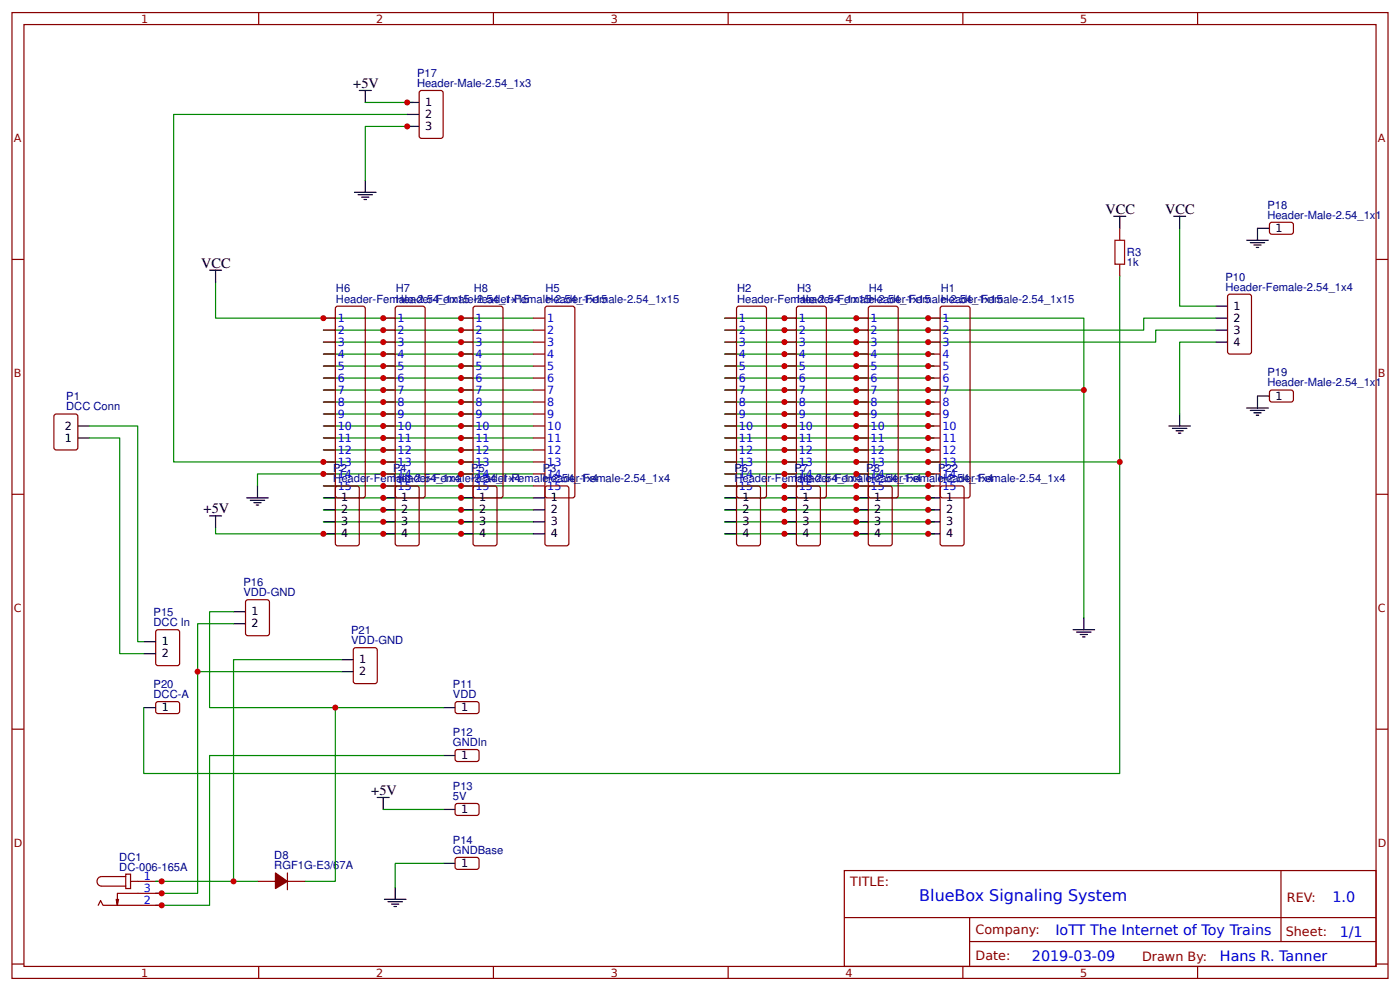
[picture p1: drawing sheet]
<svg xmlns="http://www.w3.org/2000/svg" width="309mm" height="219mm" viewBox="0 0 309 219" stroke-linecap="round" stroke-linejoin="round" font-family="sans-serif">
<g fill="none" stroke="#800" stroke-width=".26">
<path d="M2.6 2.8h304.1v213.2h-304.1zM5.3 5.4h298.7v208h-298.7zM57.1 2.8v2.6M109 2.8v2.6M160.9 2.8v2.6M212.7 2.8v2.6M264.6 2.8v2.6M92.9 20h4.5l.4 .2 .1 9.8-.3 .5-4.5 .1-.4-.3-.1-9.8zM2.6 57.3h2.7M247.4 50.4v2.6M247.4 58.3v2.7M280.5 49.3l.5-.2 4.5 .1 .3 .4-.1 1.9-.5 .2h-4.5l-.2-.5z"/>
<path d="M304 57.3h2.7M71.4 70.2h2.7M71.4 72.9h2.7M71.4 75.5h2.7M71.4 78.2h2.7M74.3 67.7l5.9-.1 .4 .3 .1 .2v41.3l-.1 .3-.4 .2h-5.6h-.3l-.2-.5v-41.3zM84.7 70.2h2.6M84.7 72.9h2.6M84.7 75.5h2.6M84.7 78.2h2.6M87.4 67.9l.4-.3h5.6l.3 .1 .2 .4v41.3v.3l-.5 .2h-5.6h-.2l-.3-.5zM101.9 70.2h2.6"/>
<path d="M101.9 72.9h2.6M101.9 75.5h2.6M101.9 78.2h2.6M104.6 67.9l.4-.3h5.6l.5 .3v.2v41.3v.3l-.5 .2h-5.6h-.2l-.3-.5zM117.7 70.2h2.7M117.7 72.9h2.7M117.7 75.5h2.7M117.7 78.2h2.7M120.5 67.9l.4-.3h5.6l.2 .1 .3 .4v41.3l-.1 .3-.4 .2h-5.6l-.4-.2-.1-.3zM160.1 70.2h2.6M160.1 72.9h2.6M160.1 75.5h2.6"/>
<path d="M160.1 78.2h2.6M163 67.7l5.8-.1 .5 .3v.2v41.3v.3l-.5 .2h-5.6l-.4-.2-.1-.3v-41.3zM173.3 70.2h2.6M173.3 72.9h2.6M173.3 75.5h2.6M173.3 78.2h2.6M176.2 67.7l5.8-.1 .5 .3 .1 .2v41.3l-.1 .3-.5 .2h-5.5l-.5-.2-.1-.3v-41.3zM189.2 70.2h2.6M189.2 72.9h2.6M189.2 75.5h2.6M189.2 78.2h2.6M191.9 67.9l.5-.3h5.5l.5 .3v.2v41.3v.3l-.5 .2h-5.5l-.5-.2-.1-.3z"/>
<path d="M205.1 70.2h2.6M205.1 72.9h2.6M205.1 75.5h2.6M205.1 78.2h2.6M207.8 67.9l.4-.3h5.6l.4 .3 .1 .2v41.3l-.1 .3-.4 .2h-5.6l-.4-.2-.1-.3zM271.3 65.2l.4-.2h4.3l.4 .2 .1 12.5-.3 .4-4.5 .1-.4-.3zM12 91.7l.4-.3h4.3l.4 .3 .1 7.1-.3 .5-4.5 .1-.4-.3zM71.4 80.8h2.7M71.4 83.5h2.7M71.4 86.1h2.7M71.4 88.8h2.7M71.4 91.4h2.7"/>
<path d="M71.4 94.1h2.7M71.4 96.7h2.7M71.4 99.4h2.7M84.7 80.8h2.6M84.7 83.5h2.6M84.7 86.1h2.6M84.7 88.8h2.6M84.7 91.4h2.6M84.7 94.1h2.6M84.7 96.7h2.6M84.7 99.4h2.6M101.9 80.8h2.6"/>
<path d="M101.9 83.5h2.6M101.9 86.1h2.6M101.9 88.8h2.6M101.9 91.4h2.6M101.9 94.1h2.6M101.9 96.7h2.6M101.9 99.4h2.6M117.7 80.8h2.7M117.7 83.5h2.7M117.7 86.1h2.7M117.7 88.8h2.7M117.7 91.4h2.7"/>
<path d="M117.7 94.1h2.7M117.7 96.7h2.7M117.7 99.4h2.7M160.1 80.8h2.6M160.1 83.5h2.6M160.1 86.1h2.6M160.1 88.8h2.6M160.1 91.4h2.6M160.1 94.1h2.6M160.1 96.7h2.6M160.1 99.4h2.6M173.3 80.8h2.6"/>
<path d="M173.3 83.5h2.6M173.3 86.1h2.6M173.3 88.8h2.6M173.3 91.4h2.6M173.3 94.1h2.6M173.3 96.7h2.6M173.3 99.4h2.6M189.2 80.8h2.6M189.2 83.5h2.6M189.2 86.1h2.6M189.2 88.8h2.6M189.2 91.4h2.6"/>
<path d="M189.2 94.1h2.6M189.2 96.7h2.6M189.2 99.4h2.6M205.1 80.8h2.6M205.1 83.5h2.6M205.1 86.1h2.6M205.1 88.8h2.6M205.1 91.4h2.6M205.1 94.1h2.6M205.1 96.7h2.6M205.1 99.4h2.6M280.5 86.4l.5-.3 4.5 .1 .3 .5-.1 1.8-.5 .3-4.5-.1-.2-.5z"/>
<path d="M2.6 109.1h2.7M71.4 102h2.7M71.4 104.6h2.7M71.4 107.3h2.7M74.3 107.4l4.5-.1 .5 .3 .1 12.4-.3 .4-4.5 .1-.4-.2-.1-12.5zM84.7 102h2.6M84.7 104.6h2.6M84.7 107.3h2.6M87.6 107.4l4.5-.1 .4 .3 .1 12.4-.3 .4-4.5 .1-.4-.2-.1-12.5zM101.9 102h2.6M101.9 104.6h2.6M101.9 107.3h2.6"/>
<path d="M104.6 107.6l.4-.3h4.3l.4 .3 .1 12.4-.3 .4-4.5 .1-.4-.2zM117.7 102h2.7M117.7 104.6h2.7M117.7 107.3h2.7M120.5 107.6l.4-.3h4.2l.5 .3 .1 12.4-.3 .4-4.5 .1-.4-.2zM160.1 102h2.6M160.1 104.6h2.6M160.1 107.3h2.6M163 107.4l4.5-.1 .4 .3 .1 12.4-.3 .4-4.5 .1-.4-.2-.1-12.5zM173.3 102h2.6M173.3 104.6h2.6M173.3 107.3h2.6"/>
<path d="M176.2 107.4l4.5-.1 .5 .3v12.4l-.2 .4-4.5 .1-.5-.2-.1-12.5zM189.2 102h2.6M189.2 104.6h2.6M189.2 107.3h2.6M191.9 107.6l.5-.3h4.2l.4 .3 .1 12.4-.2 .4-4.5 .1-.5-.2zM205.1 102h2.6M205.1 104.6h2.6M205.1 107.3h2.6M207.8 107.6l.4-.3h4.3l.4 .3 .1 12.4-.3 .4-4.5 .1-.4-.2zM304 109.1h2.7M34.5 139.3l.4-.3h4.3l.4 .3 .1 7.1-.3 .5-4.5 .1-.4-.3zM54.3 132.7l.5-.3h4.2l.5 .3v7.1l-.2 .5-4.5 .1-.5-.3z"/>
<path d="M34.5 155.2l.4-.3 4.5 .1 .3 .4-.1 1.9-.4 .3-4.5-.1-.3-.5zM78.3 143.1l4.5-.1 .5 .3v7.1l-.2 .5h-4.5l-.5-.2v-7.2zM100.8 155h4.8l.2 .4v1.9l-.5 .3-4.5-.1-.3-.5v-1.6zM2.6 161h2.7M100.8 165.6h4.8l.2 .4v1.9l-.5 .2h-4.5l-.3-.5v-1.6zM100.8 177.5h4.8l.2 .4v1.9l-.5 .2h-4.5l-.3-.5v-1.6zM304 161h2.7M21.7 199.9l.5-1.1 .6 1.1h12.9M26.2 198.6l-.3 1.3M27.8 193h1v3.2h-1zM27.8 193.5h-5.3a1.06 1.06 0 0 0-1.1 1.1 1.06 1.06 0 0 0 1.1 1.1h5.3M28.8 194.6h6.9"/>
<path d="M35.7 197.2h-9.8v2.7l-.2-1.3M56.9 194.6h4M63.5 194.6h4M63.5 192.7v3.8M100.8 189.4h4.8l.2 .4v1.9l-.5 .3-4.5-.1-.3-.5v-1.6zM186.5 192.2h117.5v21.2h-117.5zM283 192.2v15.7M2.6 212.9h2.7M57.1 213.4v2.6M109 213.4v2.6M160.9 213.4v2.6M186.6 202.6h117.3"/>
<path d="M212.7 213.4v2.6M214.2 207.9h89.7M214.2 202.6v10.6M264.6 213.4v2.6M304 212.9h2.7"/>
</g>
<g fill="none" stroke="#000" stroke-width=".26">
<path d="M79.4 20h2.6M80.7 20v2.6M80.7 39.8v2.7M90 27.9h2.6M90 22.6h2.6M90 25.3h2.6M46.3 59.7h2.6M47.6 59.7v2.6M78.3 42.5h4.8M79.1 43h3.2M79.9 43.5h1.6M80.4 44.1h.6"/>
<path d="M246.1 47.8h2.6M247.4 47.8v2.6M259.3 47.8h2.6M260.6 47.8v2.6M275.4 53h4.8M276.2 53.6h3.2M277 54.1h1.6M277.5 54.6h.6M280.5 50.4h-2.7v2.6M268.6 67.6h2.6M268.6 70.2h2.6M268.6 72.9h2.6"/>
<path d="M268.6 75.5h2.6M17.2 96.7h2.6M17.2 94.1h2.6M258.2 94.1h4.8M259 94.6h3.2M259.8 95.1h1.6M260.3 95.6h.6M260.6 91.4v2.7M275.4 90.1h4.8M276.2 90.6h3.2M277 91.1h1.6M277.5 91.7h.6"/>
<path d="M280.5 87.4h-2.7v2.7M46.3 113.9h2.6M47.6 113.9v2.6M54.5 109.9h4.8M55.3 110.5h3.2M56.1 111h1.6M56.6 111.5h.5M56.9 107.3v2.6M71.4 109.9h2.7M71.4 112.6h2.7M71.4 115.2h2.7M71.4 117.9h2.7"/>
<path d="M84.7 109.9h2.6M84.7 112.6h2.6M84.7 115.2h2.6M84.7 117.9h2.6M101.9 109.9h2.6M101.9 112.6h2.6M101.9 115.2h2.6M101.9 117.9h2.6M117.7 109.9h2.7M117.7 112.6h2.7M117.7 115.2h2.7M117.7 117.9h2.7"/>
<path d="M160.1 109.9h2.6M160.1 112.6h2.6M160.1 115.2h2.6M160.1 117.9h2.6M173.3 109.9h2.6M173.3 112.6h2.6M173.3 115.2h2.6M173.3 117.9h2.6M189.2 109.9h2.6M189.2 112.6h2.6M189.2 115.2h2.6M189.2 117.9h2.6"/>
<path d="M205.1 109.9h2.6M205.1 112.6h2.6M205.1 115.2h2.6M205.1 117.9h2.6M51.6 135.1h2.6M51.6 137.7h2.6M237.1 139h4.7M237.9 139.6h3.1M239.4 136.4v2.6M31.7 156.2h2.7M31.7 141.7h2.7M31.7 144.3h2.7"/>
<path d="M75.4 145.7h2.7M75.4 148.3h2.7M97.9 156.2h2.6M238.7 140.1h1.5M239.2 140.6h.5M83.3 176.1h2.7M84.7 176.1v2.6M97.9 166.8h2.6M97.9 178.7h2.6M84.9 198.6h4.8M85.7 199.1h3.2M86.5 199.6h1.6"/>
<path d="M87.3 195.9v2.7M97.9 190.6h2.6M87 200.2h.6"/>
</g>
<g fill="none" stroke="#080" stroke-width=".26">
<path d="M80.7 22.6h10.6M90 25.3h-51.6v76.7h79.3M91.3 27.9h-10.6v11.9M260.6 50.4v17.2h8M47.6 62.3v7.9h70.1M71.4 72.9h46.3M71.4 75.5h46.3M71.4 78.2h46.3M160.1 70.2h79.3v66.2M160.1 78.2h46.3M247.4 61v41h-87.3M268.6 70.2h-15.9v2.7h-92.6"/>
<path d="M268.6 72.9h-13.3v2.6h-95.2M268.6 75.5h-8v15.9M19.8 96.7h6.7v47.6h5.2M19.8 94.1h10.6v47.6h1.3M71.4 80.8h46.3M71.4 83.5h46.3M71.4 86.1h46.3M71.4 88.8h46.3M71.4 91.4h46.3M71.4 94.1h46.3M71.4 96.7h46.3M71.4 99.4h46.3"/>
<path d="M160.1 80.8h46.3M160.1 83.5h46.3M160.1 86.1h79.3M160.1 88.8h46.3M160.1 91.4h46.3M160.1 94.1h46.3M160.1 96.7h46.3M160.1 99.4h46.3M47.6 116.5v1.4h70.1M71.4 109.9h46.3M71.4 112.6h46.3M71.4 115.2h46.3"/>
<path d="M71.4 107.3h46.3M117.7 104.6h-60.8v2.7M160.1 109.9h46.3M160.1 112.6h46.3M160.1 115.2h46.3M160.1 104.6h46.3M160.1 107.3h46.3M160.1 117.9h46.3M247.4 102v68.8h-215.7v-14.6M51.6 135.1h-5.3v21.1h27.8M51.6 137.7h-7.9v59.5h-9.3M43.7 148.3h31.7"/>
<path d="M75.4 145.7h-23.8v48.9M97.9 156.2h-23.8v38.4h-6.6M84.7 178.7h13.2M97.9 166.8h-51.6v33.1h-11.9M34.4 194.6h22.5M97.9 190.6h-10.6v5.3"/>
</g>
<path d="M246.3 53h2.1v5.3h-2.1z" fill="none" stroke="#a00000" stroke-width=".26"/>
<path d="M60.9 192.7l2.6 1.9-2.6 1.6z" fill="#800" stroke="#800" stroke-width=".26"/>
<g fill="#c00">
<circle cx="101.9" cy="70.2" r=".66"/>
<circle cx="101.9" cy="72.9" r=".66"/>
<circle cx="101.9" cy="75.5" r=".66"/>
<circle cx="101.9" cy="78.2" r=".66"/>
<circle cx="101.9" cy="80.8" r=".66"/>
<circle cx="101.9" cy="83.5" r=".66"/>
<circle cx="101.9" cy="86.1" r=".66"/>
<circle cx="101.9" cy="88.8" r=".66"/>
<circle cx="101.9" cy="91.4" r=".66"/>
<circle cx="101.9" cy="94.1" r=".66"/>
<circle cx="101.9" cy="96.7" r=".66"/>
<circle cx="101.9" cy="99.4" r=".66"/>
<circle cx="101.9" cy="102" r=".66"/>
<circle cx="101.9" cy="104.6" r=".66"/>
<circle cx="101.9" cy="107.3" r=".66"/>
<circle cx="101.9" cy="109.9" r=".66"/>
<circle cx="101.9" cy="112.6" r=".66"/>
<circle cx="101.9" cy="115.2" r=".66"/>
<circle cx="101.9" cy="117.9" r=".66"/>
<circle cx="71.4" cy="70.2" r=".66"/>
<circle cx="71.4" cy="102" r=".66"/>
<circle cx="71.4" cy="104.6" r=".66"/>
<circle cx="71.4" cy="117.9" r=".66"/>
<circle cx="173.3" cy="109.9" r=".66"/>
<circle cx="173.3" cy="112.6" r=".66"/>
<circle cx="173.3" cy="115.2" r=".66"/>
<circle cx="173.3" cy="117.9" r=".66"/>
<circle cx="189.2" cy="70.2" r=".66"/>
<circle cx="189.2" cy="72.9" r=".66"/>
<circle cx="189.2" cy="75.5" r=".66"/>
<circle cx="189.2" cy="78.2" r=".66"/>
<circle cx="189.2" cy="80.8" r=".66"/>
<circle cx="189.2" cy="83.5" r=".66"/>
<circle cx="189.2" cy="86.1" r=".66"/>
<circle cx="189.2" cy="88.8" r=".66"/>
<circle cx="189.2" cy="91.4" r=".66"/>
<circle cx="189.2" cy="94.1" r=".66"/>
<circle cx="189.2" cy="96.7" r=".66"/>
<circle cx="189.2" cy="99.4" r=".66"/>
<circle cx="189.2" cy="102" r=".66"/>
<circle cx="189.2" cy="104.6" r=".66"/>
<circle cx="189.2" cy="107.3" r=".66"/>
<circle cx="90" cy="27.9" r=".66"/>
<circle cx="90" cy="22.6" r=".66"/>
<circle cx="51.6" cy="194.6" r=".66"/>
<circle cx="43.7" cy="148.3" r=".66"/>
<circle cx="35.7" cy="194.6" r=".66"/>
<circle cx="35.7" cy="199.9" r=".66"/>
<circle cx="35.7" cy="197.2" r=".66"/>
<circle cx="239.4" cy="86.1" r=".66"/>
<circle cx="247.4" cy="102" r=".66"/>
<circle cx="74.1" cy="156.2" r=".66"/>
<circle cx="205.1" cy="107.3" r=".66"/>
<circle cx="205.1" cy="104.6" r=".66"/>
<circle cx="205.1" cy="102" r=".66"/>
<circle cx="205.1" cy="99.4" r=".66"/>
<circle cx="205.1" cy="96.7" r=".66"/>
<circle cx="205.1" cy="94.1" r=".66"/>
<circle cx="205.1" cy="91.4" r=".66"/>
<circle cx="205.1" cy="88.8" r=".66"/>
<circle cx="205.1" cy="86.1" r=".66"/>
<circle cx="205.1" cy="83.5" r=".66"/>
<circle cx="205.1" cy="80.8" r=".66"/>
<circle cx="205.1" cy="78.2" r=".66"/>
<circle cx="205.1" cy="75.5" r=".66"/>
<circle cx="205.1" cy="72.9" r=".66"/>
<circle cx="205.1" cy="70.2" r=".66"/>
<circle cx="173.3" cy="107.3" r=".66"/>
<circle cx="173.3" cy="104.6" r=".66"/>
<circle cx="173.3" cy="102" r=".66"/>
<circle cx="173.3" cy="99.4" r=".66"/>
<circle cx="173.3" cy="96.7" r=".66"/>
<circle cx="173.3" cy="94.1" r=".66"/>
<circle cx="173.3" cy="91.4" r=".66"/>
<circle cx="173.3" cy="88.8" r=".66"/>
<circle cx="173.3" cy="86.1" r=".66"/>
<circle cx="173.3" cy="83.5" r=".66"/>
<circle cx="173.3" cy="80.8" r=".66"/>
<circle cx="173.3" cy="78.2" r=".66"/>
<circle cx="173.3" cy="75.5" r=".66"/>
<circle cx="173.3" cy="72.9" r=".66"/>
<circle cx="173.3" cy="70.2" r=".66"/>
<circle cx="189.2" cy="117.9" r=".66"/>
<circle cx="189.2" cy="115.2" r=".66"/>
<circle cx="189.2" cy="112.6" r=".66"/>
<circle cx="189.2" cy="109.9" r=".66"/>
<circle cx="205.1" cy="109.9" r=".66"/>
<circle cx="205.1" cy="112.6" r=".66"/>
<circle cx="205.1" cy="115.2" r=".66"/>
<circle cx="205.1" cy="117.9" r=".66"/>
<circle cx="84.7" cy="117.9" r=".66"/>
<circle cx="84.7" cy="115.2" r=".66"/>
<circle cx="84.7" cy="112.6" r=".66"/>
<circle cx="84.7" cy="109.9" r=".66"/>
<circle cx="84.7" cy="107.3" r=".66"/>
<circle cx="84.7" cy="104.6" r=".66"/>
<circle cx="84.7" cy="102" r=".66"/>
<circle cx="84.7" cy="99.4" r=".66"/>
<circle cx="84.7" cy="96.7" r=".66"/>
<circle cx="84.7" cy="94.1" r=".66"/>
<circle cx="84.7" cy="91.4" r=".66"/>
<circle cx="84.7" cy="88.8" r=".66"/>
<circle cx="84.7" cy="86.1" r=".66"/>
<circle cx="84.7" cy="83.5" r=".66"/>
<circle cx="84.7" cy="80.8" r=".66"/>
<circle cx="84.7" cy="78.2" r=".66"/>
<circle cx="84.7" cy="75.5" r=".66"/>
<circle cx="84.7" cy="72.9" r=".66"/>
<circle cx="84.7" cy="70.2" r=".66"/>
</g>
<text font-size="3.5" fill="#00f" x="203.1" y="199">BlueBox Signaling System</text>
<g font-size="3.2">
<text x="78.1" y="19.4">+5V</text>
<text x="244.2" y="47.2">VCC</text>
<text x="257.4" y="47.2">VCC</text>
<text x="44.4" y="59.1">VCC</text>
<text x="45" y="113.4">+5V</text>
<text x="82" y="175.6">+5V</text>
</g>
<g font-size="3.2" fill="#00f">
<text x="294.4" y="199.2">1.0</text>
<text x="233.2" y="206.3">IoTT The Internet of Toy Trains</text>
<text x="296" y="206.9">1/1</text>
<text x="228" y="212.2">2019-03-09</text>
<text x="269.5" y="212.1">Hans R. Tanner</text>
</g>
<g font-size="2.8" fill="#800">
<text x="187.9" y="195.7">TITLE:</text>
<text x="284.3" y="199.2">REV:</text>
<text x="215.5" y="206.3">Company:</text>
<text x="284.1" y="206.8">Sheet:</text>
<text x="215.5" y="212.1">Date:</text>
<text x="252.3" y="212.1">Drawn By:</text>
</g>
<g font-size="2.5" fill="#800">
<text x="31.2" y="5">1</text>
<text x="83.1" y="5">2</text>
<text x="134.9" y="5">3</text>
<text x="186.8" y="5">4</text>
<text x="238.7" y="5">5</text>
<text x="3" y="31.4">A</text>
<text x="304.4" y="31.4">A</text>
<text x="3" y="83.2">B</text>
<text x="304.4" y="83.2">B</text>
<text x="3" y="135.1">C</text>
<text x="304.4" y="135.1">C</text>
<text x="3" y="186.9">D</text>
<text x="304.4" y="186.9">D</text>
<text x="31.2" y="215.6">1</text>
<text x="83.1" y="215.6">2</text>
<text x="134.9" y="215.6">3</text>
<text x="186.8" y="215.6">4</text>
<text x="238.7" y="215.6">5</text>
</g>
<g font-size="2.5" fill="#000080">
<text x="92.1" y="17">P17</text>
<text x="92.1" y="19.2">Header-Male-2.54_1x3</text>
<text x="280" y="46.1">P18</text>
<text x="280" y="48.3">Header-Male-2.54_1x1</text>
<text x="249" y="58.8">1k</text>
<text x="249" y="56.6">R3</text>
<text x="74.2" y="64.4">H6</text>
<text x="87.5" y="64.4">H7</text>
<text x="104.7" y="64.4">H8</text>
<text x="120.5" y="64.4">H5</text>
<text x="162.9" y="64.4">H2</text>
<text x="176.1" y="64.4">H3</text>
<text x="192" y="64.4">H4</text>
<text x="207.8" y="64.4">H1</text>
<text x="270.7" y="62">P10</text>
<text x="270.7" y="64.2">Header-Female-2.54_1x4</text>
<text x="74.2" y="66.8">Header-Female-2.54_1x15 Header-Female-2.54_1x15</text>
<text x="87.5" y="66.8">Header-Female-2.54_1x15</text>
<text x="120.5" y="66.8">Header-Female-2.54_1x15</text>
<text x="162.9" y="66.8">Header-Female-2.54_1x15Header-Female-2.54_1x15</text>
<text x="176.1" y="66.8">Header-Female-2.54_1x15</text>
<text x="207.8" y="66.8">Header-Female-2.54_1x15</text>
<text x="280" y="83.1">P19</text>
<text x="14.6" y="88.4">P1</text>
<text x="280" y="85.3">Header-Male-2.54_1x1</text>
<text x="14.6" y="90.6">DCC Conn</text>
<text x="73.6" y="106.5">Header-Female-2.54_1x4</text>
<text x="73.6" y="104.1">P2</text>
<text x="86.9" y="106.5">Header-Female-2.54_1x4</text>
<text x="86.9" y="104.1">P4</text>
<text x="104.1" y="106.5">Header-Female-2.54_1x4</text>
<text x="104.1" y="104.1">P5</text>
<text x="119.9" y="106.5">Header-Female-2.54_1x4</text>
<text x="119.9" y="104.1">P3</text>
<text x="162.3" y="106.5">Header-Female-2.54_1x4 Header-Female-2.54_1x4</text>
<text x="162.3" y="104.1">P6</text>
<text x="175.5" y="106.5">Header-Female-2.54_1x4</text>
<text x="175.5" y="104.1">P7</text>
<text x="191.4" y="104.1">P8</text>
<text x="207.2" y="106.5">Header-Female-2.54_1x4</text>
<text x="207.2" y="104.1">P22</text>
<text x="53.8" y="131.6">VDD-GND</text>
<text x="53.8" y="129.4">P16</text>
<text x="33.9" y="136">P15</text>
<text x="33.9" y="138.2">DCC In</text>
<text x="77.6" y="142.2">VDD-GND</text>
<text x="77.6" y="140">P21</text>
<text x="33.9" y="151.9">P20</text>
<text x="33.9" y="154.1">DCC-A</text>
<text x="100.1" y="151.9">P11</text>
<text x="100.1" y="154.1">VDD</text>
<text x="100.1" y="162.5">P12</text>
<text x="100.1" y="164.7">GNDIn</text>
<text x="100.1" y="174.4">P13</text>
<text x="100.1" y="176.6">5V</text>
<text x="26.4" y="190">DC1</text>
<text x="60.6" y="192">RGF1G-E3/67A</text>
<text x="60.6" y="189.6">D8</text>
<text x="100.1" y="186.3">P14</text>
<text x="100.1" y="188.5">GNDBase</text>
<text x="26.4" y="192.2">DC-006-165A</text>
</g>
<g font-size="2.5">
<text x="93.9" y="23.4">1</text>
<text x="93.9" y="28.7">3</text>
<text x="93.9" y="26.1">2</text>
<text x="281.8" y="51.2">1</text>
<text x="272.5" y="68.4">1</text>
<text x="272.5" y="71">2</text>
<text x="272.5" y="73.7">3</text>
<text x="272.5" y="76.3">4</text>
<text x="281.8" y="88.2">1</text>
<text x="14.3" y="94.9">2</text>
<text x="14.3" y="97.5">1</text>
<text x="75.4" y="110.7">1</text>
<text x="75.4" y="113.4">2</text>
<text x="88.6" y="110.7">1</text>
<text x="88.6" y="113.4">2</text>
<text x="105.8" y="110.7">1</text>
<text x="105.8" y="113.4">2</text>
<text x="121.7" y="110.7">1</text>
<text x="121.7" y="113.4">2</text>
<text x="164" y="110.7">1</text>
<text x="164" y="113.4">2</text>
<text x="177.3" y="110.7">1</text>
<text x="177.3" y="113.4">2</text>
<text x="193.1" y="110.7">1</text>
<text x="193.1" y="113.4">2</text>
<text x="209" y="110.7">1</text>
<text x="209" y="113.4">2</text>
<text x="75.4" y="116">3</text>
<text x="75.4" y="118.7">4</text>
<text x="88.6" y="116">3</text>
<text x="88.6" y="118.7">4</text>
<text x="105.8" y="116">3</text>
<text x="105.8" y="118.7">4</text>
<text x="121.7" y="116">3</text>
<text x="121.7" y="118.7">4</text>
<text x="164" y="116">3</text>
<text x="164" y="118.7">4</text>
<text x="177.3" y="116">3</text>
<text x="177.3" y="118.7">4</text>
<text x="193.1" y="116">3</text>
<text x="193.1" y="118.7">4</text>
<text x="209" y="116">3</text>
<text x="209" y="118.7">4</text>
<text x="55.6" y="135.9">1</text>
<text x="35.7" y="142.5">1</text>
<text x="55.6" y="138.5">2</text>
<text x="35.7" y="145.1">2</text>
<text x="79.4" y="146.4">1</text>
<text x="79.4" y="149.1">2</text>
<text x="35.7" y="157">1</text>
<text x="101.9" y="157">1</text>
<text x="101.9" y="167.6">1</text>
<text x="101.9" y="179.5">1</text>
<text x="101.9" y="191.4">1</text>
</g>
<g font-size="2.5" fill="#00f">
<text x="74.6" y="71">1</text>
<text x="87.8" y="71">1</text>
<text x="105" y="71">1</text>
<text x="120.9" y="71">1</text>
<text x="163.2" y="71">1</text>
<text x="176.5" y="71">1</text>
<text x="192.4" y="71">1</text>
<text x="208.2" y="71">1</text>
<text x="74.6" y="73.7">2</text>
<text x="74.6" y="76.3">3</text>
<text x="87.8" y="73.7">2</text>
<text x="87.8" y="76.3">3</text>
<text x="105" y="73.7">2</text>
<text x="105" y="76.3">3</text>
<text x="120.9" y="73.7">2</text>
<text x="120.9" y="76.3">3</text>
<text x="163.2" y="73.7">2</text>
<text x="163.2" y="76.3">3</text>
<text x="176.5" y="73.7">2</text>
<text x="176.5" y="76.3">3</text>
<text x="192.4" y="73.7">2</text>
<text x="192.4" y="76.3">3</text>
<text x="208.2" y="73.7">2</text>
<text x="208.2" y="76.3">3</text>
<text x="74.6" y="79">4</text>
<text x="74.6" y="81.6">5</text>
<text x="87.8" y="79">4</text>
<text x="87.8" y="81.6">5</text>
<text x="105" y="79">4</text>
<text x="105" y="81.6">5</text>
<text x="120.9" y="79">4</text>
<text x="120.9" y="81.6">5</text>
<text x="163.2" y="79">4</text>
<text x="163.2" y="81.6">5</text>
<text x="176.5" y="79">4</text>
<text x="176.5" y="81.6">5</text>
<text x="192.4" y="79">4</text>
<text x="192.4" y="81.6">5</text>
<text x="208.2" y="79">4</text>
<text x="208.2" y="81.6">5</text>
<text x="74.6" y="84.3">6</text>
<text x="74.6" y="86.9">7</text>
<text x="74.6" y="89.6">8</text>
<text x="87.8" y="84.3">6</text>
<text x="87.8" y="86.9">7</text>
<text x="87.8" y="89.6">8</text>
<text x="105" y="84.3">6</text>
<text x="105" y="86.9">7</text>
<text x="105" y="89.6">8</text>
<text x="120.9" y="84.3">6</text>
<text x="120.9" y="86.9">7</text>
<text x="120.9" y="89.6">8</text>
<text x="163.2" y="84.3">6</text>
<text x="163.2" y="86.9">7</text>
<text x="163.2" y="89.6">8</text>
<text x="176.5" y="84.3">6</text>
<text x="176.5" y="86.9">7</text>
<text x="176.5" y="89.6">8</text>
<text x="192.4" y="84.3">6</text>
<text x="192.4" y="86.9">7</text>
<text x="192.4" y="89.6">8</text>
<text x="208.2" y="84.3">6</text>
<text x="208.2" y="86.9">7</text>
<text x="208.2" y="89.6">8</text>
<text x="74.6" y="92.2">9</text>
<text x="74.6" y="94.9">10</text>
<text x="87.8" y="92.2">9</text>
<text x="87.8" y="94.9">10</text>
<text x="105" y="92.2">9</text>
<text x="105" y="94.9">10</text>
<text x="120.9" y="92.2">9</text>
<text x="120.9" y="94.9">10</text>
<text x="163.2" y="92.2">9</text>
<text x="163.2" y="94.9">10</text>
<text x="176.5" y="92.2">9</text>
<text x="176.5" y="94.9">10</text>
<text x="192.4" y="92.2">9</text>
<text x="192.4" y="94.9">10</text>
<text x="208.2" y="92.2">9</text>
<text x="208.2" y="94.9">10</text>
<text x="74.6" y="97.5">11</text>
<text x="74.6" y="100.1">12</text>
<text x="87.8" y="97.5">11</text>
<text x="87.8" y="100.1">12</text>
<text x="105" y="97.5">11</text>
<text x="105" y="100.1">12</text>
<text x="120.9" y="97.5">11</text>
<text x="120.9" y="100.1">12</text>
<text x="163.2" y="97.5">11</text>
<text x="163.2" y="100.1">12</text>
<text x="176.5" y="97.5">11</text>
<text x="176.5" y="100.1">12</text>
<text x="192.4" y="97.5">11</text>
<text x="192.4" y="100.1">12</text>
<text x="208.2" y="97.5">11</text>
<text x="208.2" y="100.1">12</text>
<text x="74.6" y="102.8">13</text>
<text x="74.6" y="105.4">14</text>
<text x="87.8" y="102.8">13</text>
<text x="87.8" y="105.4">14</text>
<text x="105" y="102.8">13</text>
<text x="105" y="105.4">14</text>
<text x="120.9" y="102.8">13</text>
<text x="120.9" y="105.4">14</text>
<text x="163.2" y="102.8">13</text>
<text x="163.2" y="105.4">14</text>
<text x="176.5" y="102.8">13</text>
<text x="176.5" y="105.4">14</text>
<text x="192.4" y="102.8">13</text>
<text x="192.4" y="105.4">14</text>
<text x="208.2" y="102.8">13</text>
<text x="208.2" y="105.4">14</text>
<text x="74.6" y="108.1">15</text>
<text x="87.8" y="108.1">15</text>
<text x="105" y="108.1">15</text>
<text x="120.9" y="108.1">15</text>
<text x="163.2" y="108.1">15</text>
<text x="176.5" y="108.1">15</text>
<text x="192.4" y="108.1">15</text>
<text x="208.2" y="108.1">15</text>
<text x="31.7" y="194.3">1</text>
<text x="31.7" y="197">3</text>
<text x="31.7" y="199.6">2</text>
</g>
</svg>
